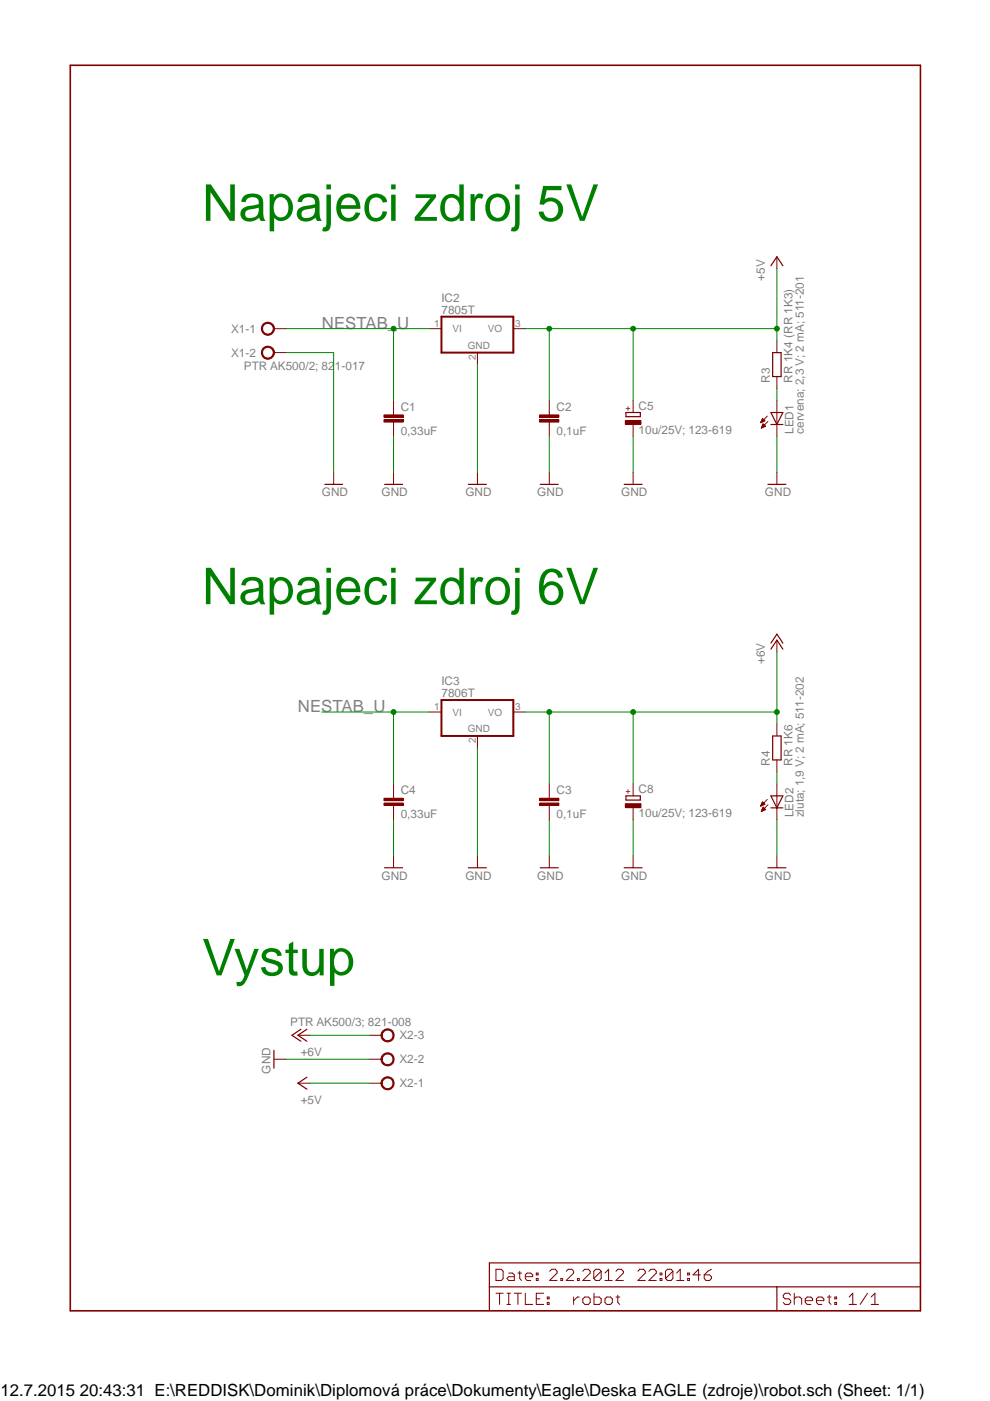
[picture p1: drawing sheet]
<svg xmlns="http://www.w3.org/2000/svg" width="210mm" height="297mm" viewBox="0 0 210 297" stroke-linecap="round" stroke-linejoin="round" font-family="sans-serif">
<path d="M132.7 87.5h3.1v.8h-3.1zM103.8 272.8h91.4M164.7 272.8v5.1M195.2 267.8h-91.4v10.1" fill="none" stroke="#800000" stroke-width=".25"/>
<g fill="none" stroke="#800000" stroke-width=".21">
<path d="M134.2 84.9v2.6M134.2 90v2.5M105.2 269.1h1.1l.4 .4v1.6l-.4 .4h-1.1zM105.2 274.2h1.5M105.9 274.2v2.4M107.5 274.2h.7M107.5 276.6h.7M107.9 269.9h.7l.5 .4v1.2h-1.2l-.4-.4 .4-.4h1.2M107.9 274.2v2.4M109.1 274.2h1.5M109.8 269.9h.8M109.8 274.2v2.4"/>
<path d="M110.2 269.5v1.6l.4 .4M111.4 270.7h1.5v-.4l-.4-.4h-.7l-.4 .4v.8l.4 .4h.7M111.4 274.2v2.4h1.5M113.7 271.1h.4v.4h-.4zM113.7 269.9h.4v.4h-.4zM113.7 275.4h.8M115.3 274.2h-1.6v2.4h1.6M116 275h.4v.4h-.4zM116 276.1h.4v.5h-.4zM116.5 269.5l.5-.4h.7l.4 .4v.4l-1.6 1.6h1.6M118.9 271.1h.4v.4h-.4zM120.1 269.5l.4-.4h.7l.4 .4v.4l-1.5 1.6h1.5"/>
<path d="M121.6 275v1.6M122.4 271.1h.4v.4h-.4zM122.8 275h-.4l-.8 .8M123.6 269.5l.4-.4h.8l.3 .4v.4l-1.5 1.6h1.5M123.6 275.4l.4-.4h.8l.3 .4v.7l-.3 .5h-.8l-.4-.5zM125.9 274.2v2.4h1.2l.4-.5v-.7l-.4-.4h-1.2M127.5 269.5v1.6l-.4 .4h-.8l-.4-.4M127.5 269.5l-.4-.4h-.8l-.4 .4v1.6M127.5 269.5l-1.6 1.6M128.3 271.5h1.5M128.3 269.9l.7-.8v2.4M128.7 275h.8l.3 .4v.7l-.3 .5h-.8l-.4-.5v-.7z"/>
<path d="M130.6 269.5l.4-.4h.7l.5 .4v.4l-1.6 1.6h1.6M130.6 275h.8M131 274.6v1.5l.4 .5M135.3 269.5l.3-.4h.8l.4 .4v.4l-1.5 1.6h1.5M137.6 269.5l.4-.4h.8l.3 .4v.4l-1.5 1.6h1.5M140 271.1h.3v.4h-.3zM140 269.9h.3v.4h-.3zM142.7 269.5v1.6l-.4 .4h-.8l-.4-.4M142.7 269.5l-.4-.4h-.8l-.4 .4v1.6M142.7 269.5l-1.6 1.6M143.5 271.5h1.5M143.5 269.9l.7-.8v2.4"/>
<path d="M145.8 271.1h.4v.4h-.4zM145.8 269.9h.4v.4h-.4zM148.5 270.3h-1.6l1.2-1.2v2.4M149.3 270.3h1.2l.3 .4v.4l-.3 .4h-.8l-.4-.4zM150.8 269.1l-.7 .4-.8 .8M167.6 274.6l-.3-.4h-.8l-.4 .4v.4l.4 .4h.8l.3 .4v.3l-.3 .5h-.8l-.4-.5M168.4 274.2v2.4M168.4 275.4l.4-.4h.8l.4 .4v1.2M170.7 275.8h1.6v-.4l-.4-.4h-.7l-.5 .4v.7l.5 .5h.7M173.1 275.8h1.6v-.4l-.5-.4h-.7l-.4 .4v.7l.4 .5h.7M175.4 275h.8M175.8 274.6v1.5l.4 .5"/>
<path d="M177 275h.4v.4h-.4zM177 276.1h.4v.5h-.4zM180 276.6h1.6M180 275l.8-.8v2.4M183.9 274.2l-1.5 2.4M184.7 276.6h1.6M184.7 275l.8-.8v2.4"/>
</g>
<path d="M14.9 13.8h180.3v264.1h-180.3z" fill="none" stroke="#800000" stroke-width=".34"/>
<path d="M132.6 89.2h3.3v.8h-3.3z" fill-rule="evenodd" fill="#800000"/>
<g fill="none" stroke="#800000" stroke-width=".21">
<path d="M164.7 54.4v2.6M91.1 69.7h2.5M101.2 74.8v2.5M108.8 69.7h2.6M164.7 72.2v2.6M164.7 79.8v2.6M132.6 89.2h3.3v.8h-3.3zM161.3 89.5h.2M161.3 89.5h.4M161.4 89.4h.4M161.4 89.3h.7M161.4 90.7h.1"/>
<path d="M161.5 89.2h.6M161.5 90.6h.3M161.5 89.1h.5M161.5 90.5h.5M161.5 89h.4M161.5 90.4h.7M161.6 88.9h.2M161.6 90.3h.7M161.6 90.3h.6M161.7 88.7l-.4 .9M161.7 88.7l.5 .5-.9 .4M161.7 88.7h.1"/>
<path d="M161.7 90.2h.4M161.7 90.1h.3M161.7 90h.2M161.8 89.9h.1M161.8 89.9l-.4 .9M161.8 89.9l.5 .5-.9 .4M162.7 88.2l-1.4 1.4M162.8 89.4l-1.4 1.4M164.7 84.9v7.6M70.7 100.2v2.5M83.4 100.2v2.5M101.2 100.2v2.5"/>
<path d="M116.5 100.2v2.5M134.2 100.2v2.5M164.7 100.2v2.5M91.1 151h2.5M101.2 156v2.6M108.8 151h2.6M134.2 166.2v2.5M134.2 171.3v2.5"/>
</g>
<path d="M93.6 67.1h15.2v7.7h-15.2zM93.6 148.4h15.2v7.6h-15.2z" fill="none" stroke="#800000" stroke-width=".42"/>
<path d="M163.4 56.3l1.3-1.9 1.3 1.9M163.8 74.8h1.8v5h-1.8zM163.4 87.5h2.6l-1.3 2.5zM163.4 90h2.6M68.9 102.7h3.7M81.5 102.7h3.8M99.3 102.7h3.8M114.6 102.7h3.8M132.3 102.7h3.8M162.8 102.7h3.8M132.7 168.7h3.1v.9h-3.1z" fill="none" stroke="#800000" stroke-width=".25"/>
<path d="M132.6 170.4h3.3v.8h-3.3z" fill-rule="evenodd" fill="#800000"/>
<g fill="none" stroke="#800000" stroke-width=".21">
<path d="M164.7 153.5v2.5M132.6 170.4h3.3v.8h-3.3zM161.3 170.9h.1M161.3 170.8h.2M161.4 170.7h.3M161.4 170.6h.5M161.4 170.5h.7M161.4 172h.2M161.5 170.4h.6M161.5 171.9h.3M161.5 170.3h.5M161.5 171.7h.5"/>
<path d="M161.5 170.3h.4M161.5 171.7h.7M161.6 170.2h.2M161.6 171.6h.6M161.6 170.1h.2M161.6 171.5h.5M161.7 170l.5 .5-.9 .4zM161.7 171.4h.4M161.7 171.3h.3M161.8 171.2h.1M161.8 171.2l-.4 .8M161.8 171.2l.5 .5-.9 .3"/>
<path d="M162.7 169.5l-1.4 1.4M162.8 170.6l-1.4 1.4M164.7 161.1v2.6M164.7 166.2v7.6M83.4 181.4v2.6M101.2 181.4v2.6M116.5 181.4v2.6M134.2 181.4v2.6M164.7 181.4v2.6"/>
</g>
<path d="M163.8 156h1.8v5.1h-1.8zM163.4 168.7h2.6l-1.3 2.6zM163.4 171.3h2.6M81.5 184h3.8M99.3 184h3.8M114.6 184h3.8M132.3 184h3.8M162.8 184h3.8" fill="none" stroke="#800000" stroke-width=".25"/>
<path d="M81.1 228.8a1.4 1.4 0 0 1 2.2 .1 1.4 1.4 0 0 1-.8 2.1 1.4 1.4 0 0 1-1.7-1.3h.2a1.15 1.15 0 0 1 1.6-1.1 1.15 1.15 0 0 1 .4 1.9 1.15 1.15 0 0 1-1.9-.4l-.1-.4h-.2z" fill-rule="evenodd" fill="#800000"/>
<path d="M78.4 229.7h2.5M81.1 228.8a1.4 1.4 0 0 1 2.2 .1 1.4 1.4 0 0 1-.8 2.1 1.4 1.4 0 0 1-1.7-1.3h.2a1.15 1.15 0 0 1 1.6-1.1 1.15 1.15 0 0 1 .4 1.9 1.15 1.15 0 0 1-1.9-.4l-.1-.4h-.2z" fill="none" stroke="#800000" stroke-width=".21"/>
<path d="M81.1 223.7a1.4 1.4 0 0 1 2.2 .2 1.4 1.4 0 0 1-.8 2 1.4 1.4 0 0 1-1.7-1.3h.2a1.15 1.15 0 0 1 1.6-1.1 1.15 1.15 0 0 1 .4 1.9 1.15 1.15 0 0 1-1.9-.4l-.1-.4h-.2z" fill-rule="evenodd" fill="#800000"/>
<path d="M78.4 224.6h2.5M81.1 223.7a1.4 1.4 0 0 1 2.2 .2 1.4 1.4 0 0 1-.8 2 1.4 1.4 0 0 1-1.7-1.3h.2a1.15 1.15 0 0 1 1.6-1.1 1.15 1.15 0 0 1 .4 1.9 1.15 1.15 0 0 1-1.9-.4l-.1-.4h-.2z" fill="none" stroke="#800000" stroke-width=".21"/>
<path d="M81.1 218.6a1.4 1.4 0 0 1 2.2 .2 1.4 1.4 0 0 1-.8 2.1 1.4 1.4 0 0 1-1.7-1.4h.2a1.15 1.15 0 0 1 1.6-1.1 1.15 1.15 0 0 1 .4 1.9 1.15 1.15 0 0 1-1.9-.4l-.1-.4h-.2z" fill-rule="evenodd" fill="#800000"/>
<path d="M164.7 135.7v2.6M63.2 219.5h2.5M78.4 219.5h2.5M81.1 218.6a1.4 1.4 0 0 1 2.2 .2 1.4 1.4 0 0 1-.8 2.1 1.4 1.4 0 0 1-1.7-1.4h.2a1.15 1.15 0 0 1 1.6-1.1 1.15 1.15 0 0 1 .4 1.9 1.15 1.15 0 0 1-1.9-.4l-.1-.4h-.2zM58.1 224.6h2.5M63.2 229.7h2.5" fill="none" stroke="#800000" stroke-width=".21"/>
<path d="M163.4 137.6l1.3-1.9 1.3 1.9M163.4 136.4l1.3-1.9 1.3 1.9M63.8 218.2l-1.9 1.3 1.9 1.3M65.1 218.2l-1.9 1.3 1.9 1.3M58.1 222.7v3.8M65.1 228.4l-1.9 1.3 1.9 1.2" fill="none" stroke="#800000" stroke-width=".25"/>
<path d="M55.7 68.8a1.4 1.4 0 0 1 2.3 0 1.4 1.4 0 0 1-.8 2.2 1.4 1.4 0 0 1-1.8-1.3h.3a1.15 1.15 0 0 1 1.6-1 1.15 1.15 0 0 1 .2 1.9 1.15 1.15 0 0 1-1.8-.5v-.4h-.3z" fill-rule="evenodd" fill="#800000"/>
<path d="M55.7 68.8a1.4 1.4 0 0 1 2.3 0 1.4 1.4 0 0 1-.8 2.2 1.4 1.4 0 0 1-1.8-1.3h.3a1.15 1.15 0 0 1 1.6-1 1.15 1.15 0 0 1 .2 1.9 1.15 1.15 0 0 1-1.8-.5v-.4h-.3zM58.1 69.7h2.5" fill="none" stroke="#800000" stroke-width=".21"/>
<path d="M55.7 73.9a1.4 1.4 0 0 1 2.3 0 1.4 1.4 0 0 1-.8 2.2 1.4 1.4 0 0 1-1.8-1.3h.3a1.15 1.15 0 0 1 1.6-1 1.15 1.15 0 0 1 .2 1.9 1.15 1.15 0 0 1-1.8-.6v-.3h-.3z" fill-rule="evenodd" fill="#800000"/>
<path d="M55.7 73.9a1.4 1.4 0 0 1 2.3 0 1.4 1.4 0 0 1-.8 2.2 1.4 1.4 0 0 1-1.8-1.3h.3a1.15 1.15 0 0 1 1.6-1 1.15 1.15 0 0 1 .2 1.9 1.15 1.15 0 0 1-1.8-.6v-.3h-.3zM58.1 74.8h2.5M83.4 84.9v2.6M83.4 90v2.5" fill="none" stroke="#800000" stroke-width=".21"/>
<path d="M81.4 89h4.1v.5h-4.1z" fill-rule="evenodd" fill="#800000"/>
<path d="M81.4 89h4.1v.5h-4.1z" fill="none" stroke="#800000" stroke-width=".21"/>
<path d="M81.4 88h4.1v.5h-4.1z" fill-rule="evenodd" fill="#800000"/>
<path d="M81.4 88h4.1v.5h-4.1zM83.4 87.5v.5M83.4 89.5v.5M116.5 84.9v2.6M116.5 90v2.5" fill="none" stroke="#800000" stroke-width=".21"/>
<path d="M114.4 89h4.1v.5h-4.1z" fill-rule="evenodd" fill="#800000"/>
<path d="M114.4 89h4.1v.5h-4.1z" fill="none" stroke="#800000" stroke-width=".21"/>
<path d="M114.4 88h4.1v.5h-4.1z" fill-rule="evenodd" fill="#800000"/>
<path d="M114.4 88h4.1v.5h-4.1zM116.5 87.5v.5M116.5 89.5v.5M116.5 166.2v2.5M116.5 171.3v2.5" fill="none" stroke="#800000" stroke-width=".21"/>
<path d="M114.4 170.3h4.1v.5h-4.1z" fill-rule="evenodd" fill="#800000"/>
<path d="M114.4 170.3h4.1v.5h-4.1z" fill="none" stroke="#800000" stroke-width=".21"/>
<path d="M114.4 169.2h4.1v.6h-4.1z" fill-rule="evenodd" fill="#800000"/>
<path d="M83.4 166.2v2.5M83.4 171.3v2.5M114.4 169.2h4.1v.6h-4.1zM116.5 168.7v.5M116.5 170.8v.5" fill="none" stroke="#800000" stroke-width=".21"/>
<path d="M81.4 170.3h4.1v.5h-4.1z" fill-rule="evenodd" fill="#800000"/>
<path d="M81.4 170.3h4.1v.5h-4.1z" fill="none" stroke="#800000" stroke-width=".21"/>
<path d="M81.4 169.2h4.1v.6h-4.1z" fill-rule="evenodd" fill="#800000"/>
<path d="M81.4 169.2h4.1v.6h-4.1zM83.4 168.7v.5M83.4 170.8v.5" fill="none" stroke="#800000" stroke-width=".21"/>
<path d="M164.7 57v12.7M111.4 69.7h22.8v15.2M116.5 69.7v15.2" fill="none" stroke="#008000" stroke-width=".21"/>
<circle cx="116.5" cy="69.7" r=".51" fill="#008000"/>
<g fill="none" stroke="#008000" stroke-width=".21">
<path d="M134.2 69.7h30.5"/>
<circle cx="116.5" cy="69.7" r=".51"/>
</g>
<circle cx="134.2" cy="69.7" r=".51" fill="#008000"/>
<g fill="none" stroke="#008000" stroke-width=".21">
<path d="M164.7 69.7v2.5"/>
<circle cx="134.2" cy="69.7" r=".51"/>
</g>
<circle cx="164.7" cy="69.7" r=".51" fill="#008000"/>
<g fill="none" stroke="#008000" stroke-width=".21">
<path d="M91.1 69.7h-7.7v15.2M164.7 82.4v2.5M65.7 229.7h12.7"/>
<circle cx="164.7" cy="69.7" r=".51"/>
</g>
<circle cx="83.4" cy="69.7" r=".51" fill="#008000"/>
<g fill="none" stroke="#008000" stroke-width=".21">
<path d="M60.6 69.7h22.8M68.2 151h22.9M83.4 151v15.2"/>
<circle cx="83.4" cy="69.7" r=".51"/>
</g>
<circle cx="83.4" cy="151" r=".51" fill="#008000"/>
<g fill="none" stroke="#008000" stroke-width=".21">
<path d="M111.4 151h22.8v15.2M116.5 151v15.2M164.7 163.7v2.5"/>
<circle cx="83.4" cy="151" r=".51"/>
</g>
<circle cx="116.5" cy="151" r=".51" fill="#008000"/>
<g fill="none" stroke="#008000" stroke-width=".21">
<path d="M134.2 151h30.5"/>
<circle cx="116.5" cy="151" r=".51"/>
</g>
<circle cx="134.2" cy="151" r=".51" fill="#008000"/>
<g fill="none" stroke="#008000" stroke-width=".21">
<path d="M164.7 138.3v15.2"/>
<circle cx="134.2" cy="151" r=".51"/>
</g>
<circle cx="164.7" cy="151" r=".51" fill="#008000"/>
<g fill="none" stroke="#008000" stroke-width=".21">
<path d="M60.6 74.8h10.1v25.4M101.2 77.3v22.9M83.4 92.5v7.7M116.5 92.5v7.7M134.2 92.5v7.7M164.7 92.5v7.7M101.2 158.6v22.8M83.4 173.8v7.6M116.5 173.8v7.6M134.2 173.8v7.6M164.7 173.8v7.6M65.7 219.5h12.7"/>
<path d="M60.6 224.6h17.8"/>
<circle cx="164.7" cy="151" r=".51"/>
</g>
<g font-size="10.8" fill="#008000">
<text x="42.8" y="46.8">Napajeci zdroj 5V</text>
<text x="42.8" y="128.1">Napajeci zdroj 6V</text>
<text x="42.8" y="206.8">Vystup</text>
</g>
<g font-size="3.6" fill="#808080">
<text x="68.2" y="69.7">NESTAB_U</text>
<text x="63.2" y="151">NESTAB_U</text>
</g>
<text font-size="3.6" x=".1" y="296">12.7.2015 20:43:31 E:\REDDISK\Dominik\Diplomová práce\Dokumenty\Eagle\Deska EAGLE (zdroje)\robot.sch (Sheet: 1/1)</text>
<g font-size="2.5" fill="#808080">
<text x="162.2" y="59.5" transform="rotate(-90 162.2 59.5)">+5V</text>
<text x="93.6" y="64">IC2</text>
<text x="49" y="70.6">X1-1</text>
<text x="93.6" y="66.5">7805T</text>
<text x="49" y="75.6">X1-2</text>
<text x="51.7" y="78.4">PTR AK500/2; 821-017</text>
<text x="163.2" y="81.1" transform="rotate(-90 163.2 81.1)">R3</text>
<text x="168" y="81.1" transform="rotate(-90 168 81.1)">RR 1K4 (RR 1K3)</text>
<text x="85" y="87.1">C1</text>
<text x="118" y="87.1">C2</text>
<text x="135.4" y="87">C5</text>
<text x="85" y="92.2">0,33uF</text>
<text x="118" y="92.2">0,1uF</text>
<text x="135.4" y="92.1">10u/25V; 123-619</text>
<text x="168.3" y="92" transform="rotate(-90 168.3 92)">LED1</text>
<text x="170.4" y="92" transform="rotate(-90 170.4 92)">cervena; 2,3 V; 2 mA; 511-201</text>
<text x="68.2" y="105.2">GND</text>
<text x="80.9" y="105.2">GND</text>
<text x="98.7" y="105.2">GND</text>
<text x="113.9" y="105.2">GND</text>
<text x="131.7" y="105.2">GND</text>
<text x="162.2" y="105.2">GND</text>
<text x="162.2" y="140.8" transform="rotate(-90 162.2 140.8)">+6V</text>
<text x="93.6" y="147.8">7806T</text>
<text x="93.6" y="145.2">IC3</text>
<text x="163.2" y="162.4" transform="rotate(-90 163.2 162.4)">R4</text>
<text x="168" y="162.4" transform="rotate(-90 168 162.4)">RR 1K6</text>
<text x="85" y="173.4">0,33uF</text>
<text x="85" y="168.4">C4</text>
<text x="118" y="173.4">0,1uF</text>
<text x="118" y="168.4">C3</text>
<text x="135.4" y="173.3">10u/25V; 123-619</text>
<text x="135.4" y="168.2">C8</text>
<text x="168.3" y="173.3" transform="rotate(-90 168.3 173.3)">LED2</text>
<text x="170.4" y="173.3" transform="rotate(-90 170.4 173.3)">zluta; 1,9 V; 2 mA; 511-202</text>
<text x="80.9" y="186.5">GND</text>
<text x="98.7" y="186.5">GND</text>
<text x="113.9" y="186.5">GND</text>
<text x="131.7" y="186.5">GND</text>
<text x="162.2" y="186.5">GND</text>
<text x="61.6" y="217.6">PTR AK500/3; 821-008</text>
<text x="84.7" y="220.4">X2-3</text>
<text x="57.3" y="227.6" transform="rotate(-90 57.3 227.6)">GND</text>
<text x="63.8" y="223.8">+6V</text>
<text x="84.7" y="225.5">X2-2</text>
<text x="63.8" y="234">+5V</text>
<text x="84.7" y="230.5">X2-1</text>
</g>
<g font-size="2.1" fill="#808080">
<text x="92.1" y="69.3">1</text>
<text x="95.9" y="70.4">VI</text>
<text x="103.5" y="70.4">VO</text>
<text x="109.2" y="69.3">3</text>
<text x="99.2" y="74">GND</text>
<text x="100.9" y="76.3" transform="rotate(-90 100.9 76.3)">2</text>
<text x="92.1" y="150.6">1</text>
<text x="95.9" y="151.7">VI</text>
<text x="99.2" y="155.3">GND</text>
<text x="103.5" y="151.7">VO</text>
<text x="109.2" y="150.6">3</text>
<text x="100.9" y="157.6" transform="rotate(-90 100.9 157.6)">2</text>
</g>
<g font-size="1.8" fill="#800000">
<text x="133.6" y="87.1" transform="rotate(-90 133.6 87.1)">+</text>
<text x="133.6" y="168.3" transform="rotate(-90 133.6 168.3)">+</text>
</g>
</svg>
